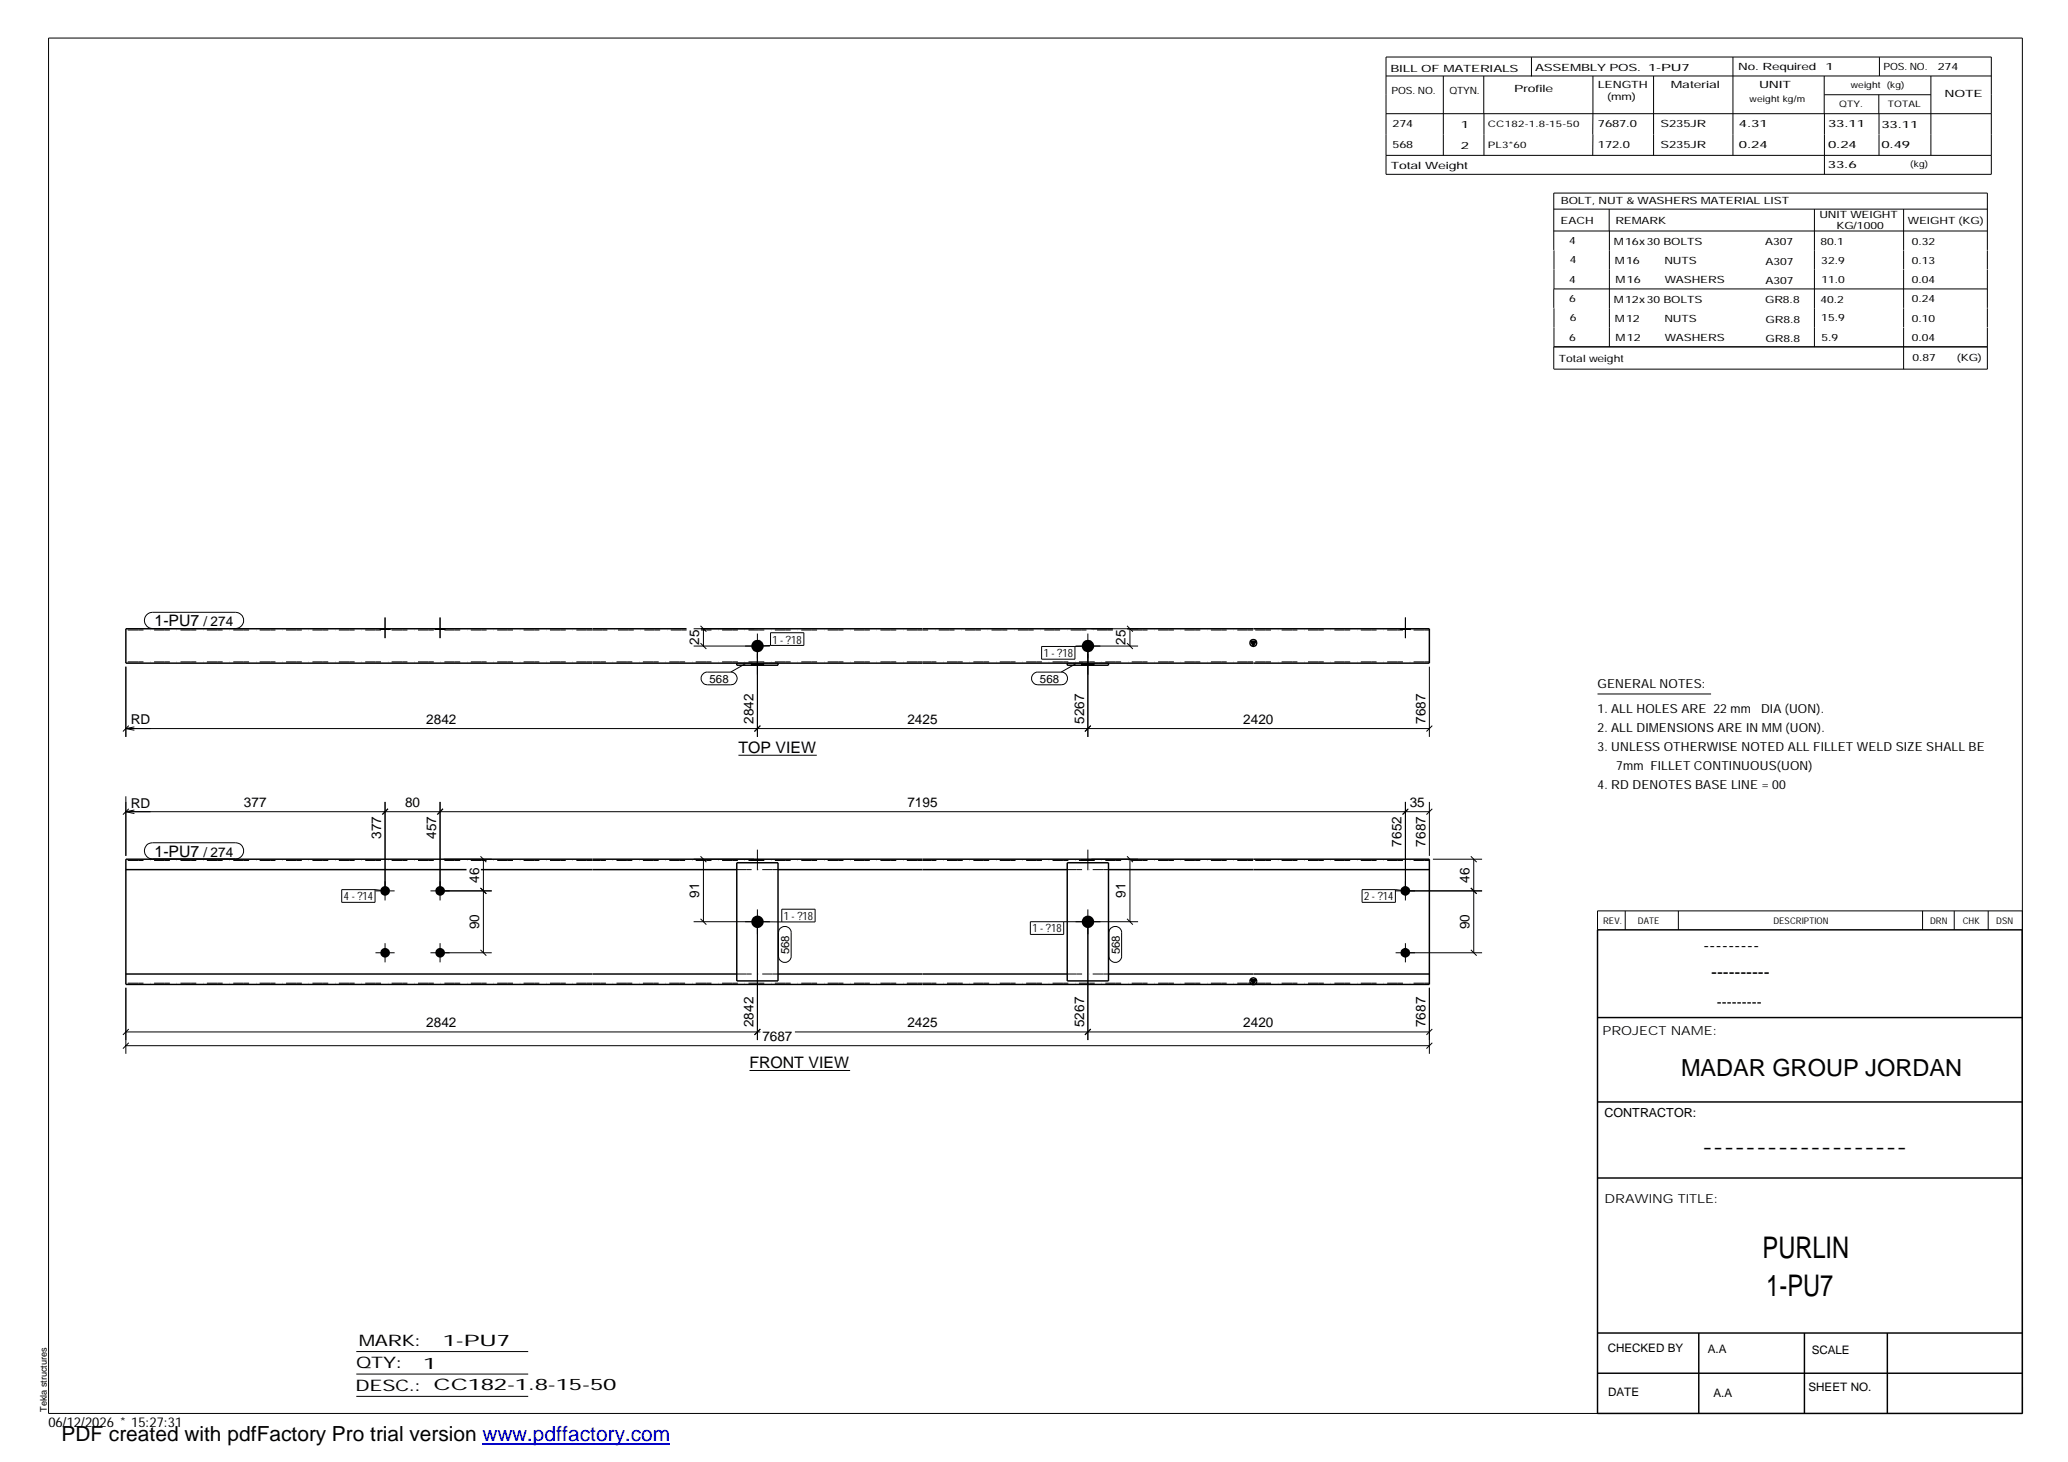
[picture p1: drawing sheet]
<svg xmlns="http://www.w3.org/2000/svg" width="420mm" height="297mm" viewBox="0 0 420 297" stroke-linecap="round" stroke-linejoin="round" font-family="sans-serif">
<g fill="none" stroke="#000" stroke-width=".2">
<path d="M9.9 7.7h401v279.5h-401zM281.6 11.6h123v23.8h-123zM281.6 15.4h123M293.2 15.4v16.2M301.5 15.4v7.7M311.1 11.6v3.9M323.6 15.4v16.2M336 15.4v16.2M352.1 11.6v20M370.6 15.4v7.7M370.7 19.2h21.6M381.7 19.2v3.9"/>
<path d="M381.8 11.6v3.8M392.3 15.4v16.2M281.6 23.1h123M281.6 31.6h123M301.5 23.1v8.5M370.7 23.1v12.3M381.8 23.1v8.5M315.7 46.9h88.1M315.7 50.8v-11.6h88.1v11.6M315.7 42.5h88.1M315.7 58.7v3.9M315.7 58.7h88.1"/>
<path d="M315.7 50.9v7.8M326.9 42.5v4.4M327 46.9v23.6M368.6 42.5v28M386.8 42.5v8.3M386.8 50.9v3.8M386.8 54.8v7.8M403.8 50.9v3.8M403.8 54.8v7.8M315.7 62.6v7.9M386.8 62.6v3.9M386.8 66.6v8.4"/>
<path d="M403.8 62.6v3.9M403.8 66.6v8.4h-88.1M403.8 70.5h-88.1v4.5M25.6 135.5v14.2M29.8 124.9l.6-.4 .6-.1h16.9a1.65 1.65 0 0 1 1.6 1.7 1.65 1.65 0 0 1-1.6 1.6h-16.9a1.65 1.65 0 0 1-1.5-1 1.65 1.65 0 0 1 .3-1.8zM77.3 127.7v.3M78.2 125.5v4.2M79.2 127.7v.3M88.4 127.7v.3M89.4 125.5v4.2M90.4 127.7v.3M140.9 131.3h15.5"/>
<path d="M140.9 127.7h12.3M142.3 130.7l1.2 1.2M142.3 127.2l1.2 1.1M142.9 127.7v3.6M143 136.8l.5-.2h5a1.29 1.29 0 0 1 1.3 1.2 1.29 1.29 0 0 1-1.3 1.3h-4.8a1.3 1.3 0 0 1-1.2-.9 1.3 1.3 0 0 1 .5-1.4zM151.4 134.9l-2.9 1.7M152.7 134.7v.5M153.9 128.7v21M155.2 134.7v.5M156.5 128.6h6.8v2.5h-6.8zM156.5 131.1l-2.6 .2M209.8 137.1l.8-.5h5a1.29 1.29 0 0 1 1.3 1.2 1.29 1.29 0 0 1-1.3 1.3h-4.7a1.31 1.31 0 0 1-1.1-2z"/>
<path d="M211.6 131.3h6.8v2.6h-6.8zM218.5 131.3h12.7M218.6 134.9l-3 1.7M219.8 134.7v.5M221 128.7v21M221 131.3h-2.6M221.7 127.7h9.5M222.3 134.7v.5M229 130.7l1.2 1.2M229 127.2l1.2 1.1M229.6 127.7v3.6M284.5 127.7v.3"/>
<path d="M285.5 125.5v4.2M286.5 127.7v.3M290.4 135.5v14.2M25.6 148h264.8M25.6 148l1.7 .4M26.2 147.4l-1.2 1.2M27.3 147.7l-1.7 .3M150 153.4h15.9M154.5 147.4l-1.2 1.2M221.6 147.4l-1.2 1.2M291 147.4l-1.2 1.2M324.6 141h23"/>
<path d="M25.6 161.8v12.1M25.6 164.9h264.8M25.6 164.9l1.7 .4M26.2 164.3l-1.2 1.2M27.3 164.6l-1.7 .3M29.8 171.7l.6-.3 .6-.2h16.9a1.63 1.63 0 0 1 1.6 1.7 1.63 1.63 0 0 1-1.6 1.6h-16.9a1.64 1.64 0 0 1-1.5-1 1.64 1.64 0 0 1 .3-1.8zM77.8 165.4l1-1.1-1.2 1.2M78.2 162.9v20.1M88.9 165.4l1.1-1.1-1.2 1.2M89.4 162.9v20.1M90.1 174.6h9.8M97.6 174l1.2 1.2"/>
<path d="M98.2 174.6v19M140.9 174.6h12.3M142.3 174l1.2 1.2M142.9 174.6v12.7M152.7 174.6v.2M153.9 172.6v4.2M155.2 174.6v.2M219.8 174.6v.2M221 172.6v4.2M221.7 174.6h9.5M222.3 174.6v.2M229 174l1.2 1.2"/>
<path d="M229.6 174.6v12.7M285.5 162.9v20.1M286.1 164.3l-1.2 1.2M290.4 162.9v11M291 164.3l-1.2 1.2M291.1 174.6h10M298.8 174l1.2 1.2M299.4 174.6v19M69.4 180.7h6.8v2.6h-6.8zM76.2 180.7l2 .3M76.3 181h3.9M76.3 193.6h3.9"/>
<path d="M78.2 191.6v3.9M87.5 181h12.4M87.5 193.6h12.4M89.4 191.6v3.9M97.6 193l1.2 1.2M97.6 180.4l1.2 1.2M140.9 187.3h15.5M142.3 186.7l1.2 1.2M153.9 184.8v26.5M153.9 187.3h4.9M158.5 188.6a1.31 1.31 0 0 1 1.4-.3 1.31 1.31 0 0 1 .8 1.2v4.8a1.29 1.29 0 0 1-1.3 1.3 1.29 1.29 0 0 1-1.2-1.3v-4.8v-.5zM158.8 184.7h6.8v2.6h-6.8z"/>
<path d="M216.1 187.3v2.6h-6.8v-2.6h21.9M221 184.8v26.5M225.7 188.6a1.31 1.31 0 0 1 1.4-.3 1.31 1.31 0 0 1 .8 1.2v4.8a1.29 1.29 0 0 1-1.3 1.3 1.29 1.29 0 0 1-1.3-1.3v-4.8l.1-.5zM229 186.7l1.2 1.2M276.7 180.7h6.8v2.6h-6.8zM283.5 180.7l2 .3M283.5 181h17.6M283.5 193.6h17.6M285.5 191.6v3.9M298.8 193l1.2 1.2M298.8 180.4l1.2 1.2M330.2 185.1v3.8"/>
<path d="M341 185.1v3.8M390.6 185.1v3.8M397 185.1v3.8M403.9 185.1v3.8M410.9 185.1h-86.3v3.8M25.6 212.5h264.8M25.6 200.7v13.4M25.6 209.7h128.9M26.2 211.9l-1.2 1.1M26.2 209.1l-1.2 1.2M152.3 217.5h20.4M154.5 209.1l-1.2 1.2"/>
<path d="M161.5 209.7h128.9M221.6 209.1l-1.2 1.2M290.4 200.7v13.4M291 211.9l-1.2 1.1M291 209.1l-1.2 1.2M72.4 274.6h34.9M72.4 279.2h34.9M72.4 283.7h34.9"/>
</g>
<path d="M152.7 174.7h2.5M219.8 174.7h2.5" fill="none" stroke="#000" stroke-width=".25"/>
<g fill="#000">
<path d="M254.1 130.3h1.1l-.6 1zM254.1 199h1.1l-.6 1z"/>
<path d="M77.3 127.7h1.9v.3h-1.9z" fill-rule="evenodd"/>
<path d="M77.3 127.7h1.9v.3h-1.9z" fill-rule="evenodd"/>
<path d="M88.4 127.7h2v.3h-2z" fill-rule="evenodd"/>
<path d="M88.4 127.7h2v.3h-2z" fill-rule="evenodd"/>
<path d="M284.5 127.7h2v.3h-2z" fill-rule="evenodd"/>
<path d="M284.5 127.7h2v.3h-2z" fill-rule="evenodd"/>
<circle cx="153.9" cy="131.3" r="1.25"/>
<circle cx="221" cy="131.3" r="1.25"/>
<circle cx="78.2" cy="193.6" r=".97"/>
<circle cx="78.3" cy="181" r=".97"/>
<circle cx="89.4" cy="193.6" r=".97"/>
<circle cx="89.4" cy="181" r=".97"/>
<circle cx="153.9" cy="187.3" r="1.26"/>
<circle cx="221" cy="187.3" r="1.26"/>
<circle cx="285.5" cy="193.6" r=".97"/>
<circle cx="285.5" cy="181" r=".97"/>
</g>
<g fill="none" stroke="#000" stroke-width=".3">
<path d="M139.5 127.7h-113.9v7h264.8v-7h-61.4M142.4 127.7h83.7M149.7 134.7v.5h8.4v-.5M216.8 134.7v.5h8.4v-.5M254.1 130.3h1.1l-.6 1zM25.6 174.6h264.8v25.4h-264.8zM25.6 176.7h69.2M97.7 176.7h52M149.7 175.3h8.4v24h-8.4zM158.1 176.7h58.7M216.8 175.3h8.4v24h-8.4zM225.2 176.7h65.2"/>
<path d="M25.6 197.9h124.1M158.1 197.9h58.7M225.2 197.9h65.2M254.1 199h1.1l-.6 1zM324.6 188.9h86.2l.1 98.3h-86.3zM324.6 206.7h86.3M324.6 239.3h86.3M324.6 223.9h86.3M324.6 270.8h86.3M324.6 279h86.3M345.1 270.8v16.4M366.6 270.8v16.4"/>
<path d="M383.5 270.8v16.4"/>
<circle cx="254.7" cy="130.6" r=".7"/>
<circle cx="254.7" cy="199.4" r=".7"/>
</g>
<g fill="none" stroke="#000" stroke-width=".2" stroke-dasharray="1.1 0 2.1 .7 0 1.4" stroke-linecap="butt">
<path d="M120.3 134.5h-94.7M120.3 128h-94.7M139.5 128h-19.1M149.7 134.7h8.4M187.5 134.5h-67.1M187.5 128h-45.1M216.8 134.7h8.4M226.1 128h-38.6M254.6 134.5h-67.1M254.6 128h-25.6M290.4 134.5h-35.8M290.4 128h-35.8"/>
<path d="M120.3 174.8h-94.7M158.1 176.7h-8.4M187.5 174.8h-67.1M225.2 176.7h-8.4M254.6 174.8h-67.1M290.4 174.8h-35.8M120.3 199.8h-94.7M158.1 197.9h-8.4M187.5 199.8h-67.1M225.2 197.9h-8.4M254.6 199.8h-67.1M290.4 199.8h-35.8"/>
</g>
<path d="M152.7 134.9h2.5M219.8 134.9h2.5" fill="none" stroke="#000" stroke-width=".42"/>
<path d="M98 293.3h38.2" fill="none" stroke="#00f" stroke-width=".3"/>
<g font-size="6.1">
<text x="358.1" y="255.5">PURLIN</text>
<text x="358.9" y="263.3">1-PU7</text>
</g>
<text font-size="4.8" x="341.5" y="218.6">MADAR GROUP JORDAN</text>
<text font-size="4.2" x="12.5" y="292.7">PDF created with pdfFactory Pro trial version www.pdffactory.com</text>
<g font-size="3.6">
<text x="346.1" y="193.2">---------</text>
<text x="347.7" y="198.6">----------</text>
<text x="345.8" y="234.2">-------------------</text>
</g>
<g font-size="3.2">
<text x="31.4" y="127.3">1-PU7</text>
<text x="150" y="152.9">TOP VIEW</text>
<text x="31.4" y="174.1">1-PU7</text>
<text x="152.3" y="217">FRONT VIEW</text>
<text x="72.9" y="273.5">MARK:</text>
<text x="90" y="273.5">1-PU7</text>
<text x="72.4" y="278">QTY:</text>
<text x="86" y="278.1">1</text>
<text x="72.2" y="282.6">DESC.:</text>
<text x="88.1" y="282.4">CC182-1.8-15-50</text>
</g>
<text font-size="3" x="348.8" y="204.5">---------</text>
<g font-size="2.8">
<text x="41.4" y="127.3">/ 274</text>
<text x="142" y="131" transform="rotate(-90 142 131)">25</text>
<text x="228.7" y="131" transform="rotate(-90 228.7 131)">25</text>
<text x="26.6" y="147.2">RD</text>
<text x="86.6" y="147.1">2842</text>
<text x="153.1" y="147.1" transform="rotate(-90 153.1 147.1)">2842</text>
<text x="184.4" y="147.1">2425</text>
<text x="220.3" y="147.1" transform="rotate(-90 220.3 147.1)">5267</text>
<text x="252.6" y="147.1">2420</text>
<text x="289.6" y="147.1" transform="rotate(-90 289.6 147.1)">7687</text>
<text x="26.6" y="164.1">RD</text>
<text x="49.6" y="164">377</text>
<text x="82.3" y="164">80</text>
<text x="184.4" y="164">7195</text>
<text x="286.4" y="164">35</text>
<text x="77.4" y="170.5" transform="rotate(-90 77.4 170.5)">377</text>
<text x="88.6" y="170.5" transform="rotate(-90 88.6 170.5)">457</text>
<text x="284.7" y="172.1" transform="rotate(-90 284.7 172.1)">7652</text>
<text x="289.6" y="172.1" transform="rotate(-90 289.6 172.1)">7687</text>
<text x="41.4" y="174.1">/ 274</text>
<text x="97.3" y="179.4" transform="rotate(-90 97.3 179.4)">46</text>
<text x="298.5" y="179.4" transform="rotate(-90 298.5 179.4)">46</text>
<text x="142" y="182.5" transform="rotate(-90 142 182.5)">91</text>
<text x="228.7" y="182.5" transform="rotate(-90 228.7 182.5)">91</text>
<text x="97.3" y="188.8" transform="rotate(-90 97.3 188.8)">90</text>
<text x="298.5" y="188.8" transform="rotate(-90 298.5 188.8)">90</text>
<text x="86.6" y="208.7">2842</text>
<text x="153.1" y="208.7" transform="rotate(-90 153.1 208.7)">2842</text>
<text x="184.4" y="208.7">2425</text>
<text x="220.3" y="208.7" transform="rotate(-90 220.3 208.7)">5267</text>
<text x="252.6" y="208.7">2420</text>
<text x="289.6" y="208.7" transform="rotate(-90 289.6 208.7)">7687</text>
<text x="154.9" y="211.5">7687</text>
<text x="9.8" y="290">06/12/2026 * 15:27:31</text>
</g>
<g font-size="2.5">
<text x="324.6" y="139.9">GENERAL NOTES:</text>
<text x="324.6" y="148.7">2. ALL DIMENSIONS ARE IN MM (UON).</text>
<text x="324.6" y="144.9">1. ALL HOLES ARE 22 mm</text>
<text x="357.8" y="144.9">DIA (UON).</text>
<text x="324.6" y="152.5">3. UNLESS OTHERWISE NOTED ALL FILLET WELD SIZE SHALL BE</text>
<text x="324.6" y="160.2">4. RD DENOTES BASE LINE = 00</text>
<text x="328.4" y="156.4">7mm FILLET CONTINUOUS(UON)</text>
<text x="325.6" y="210.3">PROJECT NAME:</text>
<text x="326" y="226.9">CONTRACTOR:</text>
<text x="326" y="244.4">DRAWING TITLE:</text>
</g>
<g font-size="2.4">
<text x="326.7" y="274.7">CHECKED BY</text>
<text x="347" y="275">A.A</text>
<text x="368.1" y="275.1">SCALE</text>
<text x="326.7" y="283.6">DATE</text>
<text x="348.1" y="283.9">A.A</text>
<text x="367.5" y="282.6">SHEET NO.</text>
</g>
<g font-size="2.3">
<text x="157" y="130.8">1 - ?18</text>
<text x="212" y="133.5">1 - ?18</text>
<text x="144.1" y="138.7">568</text>
<text x="211.3" y="138.7">568</text>
<text x="69.8" y="182.9">4 - ?14</text>
<text x="277.2" y="182.9">2 - ?14</text>
<text x="159.3" y="186.9">1 - ?18</text>
<text x="209.8" y="189.4">1 - ?18</text>
<text x="160.4" y="193.8" transform="rotate(-90 160.4 193.8)">568</text>
<text x="227.5" y="193.8" transform="rotate(-90 227.5 193.8)">568</text>
</g>
<g font-size="2">
<text x="282.5" y="14.6">BILL OF MATERIALS</text>
<text x="311.9" y="14.4">ASSEMBLY POS.</text>
<text x="324.6" y="17.9">LENGTH</text>
<text x="334.9" y="14.4">1-PU7</text>
<text x="339.5" y="17.9">Material</text>
<text x="353.1" y="14.2">No. Required</text>
<text x="357.4" y="17.9">UNIT</text>
<text x="370.9" y="14.2">1</text>
<text x="382.7" y="14.2">POS. NO.</text>
<text x="393.7" y="14.3">274</text>
<text x="282.7" y="19.1">POS. NO.</text>
<text x="294.5" y="19">QTYN.</text>
<text x="307.6" y="18.7">Profile</text>
<text x="326.5" y="20.4">(mm)</text>
<text x="395.1" y="19.6">NOTE</text>
<text x="282.9" y="25.8">274</text>
<text x="296.8" y="26">1</text>
<text x="324.7" y="25.9">7687.0</text>
<text x="337.4" y="25.9">S235JR</text>
<text x="353.3" y="25.9">4.31</text>
<text x="371.4" y="25.9">33.11</text>
<text x="382.3" y="25.9">33.11</text>
<text x="282.6" y="34.4">Total Weight</text>
<text x="282.9" y="30">568</text>
<text x="296.8" y="30.2">2</text>
<text x="324.7" y="30.1">172.0</text>
<text x="337.4" y="30.1">S235JR</text>
<text x="353.3" y="30.1">0.24</text>
<text x="371.4" y="34.2">33.6</text>
<text x="371.4" y="30.1">0.24</text>
<text x="382.3" y="30.2">0.49</text>
<text x="317.1" y="41.5">BOLT, NUT &amp; WASHERS MATERIAL LIST</text>
<text x="317.1" y="45.5">EACH</text>
<text x="328.2" y="45.5">REMARK</text>
<text x="369.7" y="44.3">UNIT WEIGHT</text>
<text x="373.1" y="46.5">KG/1000</text>
<text x="387.6" y="45.4">WEIGHT (KG)</text>
<text x="318.8" y="49.6">4</text>
<text x="318.9" y="53.5">4</text>
<text x="327.9" y="49.8">M16x30 BOLTS</text>
<text x="328.1" y="53.6">M16</text>
<text x="338.2" y="53.6">NUTS</text>
<text x="358.6" y="49.9">A307</text>
<text x="358.7" y="53.8">A307</text>
<text x="369.9" y="49.8">80.1</text>
<text x="370" y="53.5">32.9</text>
<text x="388.4" y="49.7">0.32</text>
<text x="388.4" y="53.6">0.13</text>
<text x="318.8" y="57.6">4</text>
<text x="328.3" y="57.6">M16</text>
<text x="338.2" y="57.6">WASHERS</text>
<text x="358.7" y="57.7">A307</text>
<text x="370.1" y="57.4">11.0</text>
<text x="388.4" y="57.5">0.04</text>
<text x="318.8" y="61.4">6</text>
<text x="318.9" y="65.2">6</text>
<text x="327.9" y="61.6">M12x30 BOLTS</text>
<text x="328.1" y="65.3">M12</text>
<text x="338.2" y="65.4">NUTS</text>
<text x="358.6" y="61.6">GR8.8</text>
<text x="358.7" y="65.6">GR8.8</text>
<text x="369.9" y="61.5">40.2</text>
<text x="370" y="65.3">15.9</text>
<text x="388.4" y="61.5">0.24</text>
<text x="388.4" y="65.4">0.10</text>
<text x="318.8" y="69.3">6</text>
<text x="328.3" y="69.3">M12</text>
<text x="338.2" y="69.3">WASHERS</text>
<text x="358.7" y="69.5">GR8.8</text>
<text x="370.1" y="69.2">5.9</text>
<text x="388.4" y="69.3">0.04</text>
<text x="316.7" y="73.5">Total weight</text>
<text x="388.6" y="73.3">0.87</text>
<text x="397.6" y="73.3">(KG)</text>
</g>
<g font-size="1.9">
<text x="325.7" y="187.8">REV.</text>
<text x="332.8" y="187.6">DATE</text>
<text x="360.3" y="187.7">DESCRIPTION</text>
<text x="392.1" y="187.6">DRN</text>
<text x="398.8" y="187.6">CHK</text>
<text x="405.6" y="187.7">DSN</text>
<text x="9.5" y="286.8" transform="rotate(-90 9.5 286.8)">Tekla structures</text>
</g>
<g font-size="1.8">
<text x="376" y="17.9">weight (kg)</text>
<text x="355.5" y="20.7">weight kg/m</text>
<text x="373.6" y="21.7">QTY.</text>
<text x="383.5" y="21.8">TOTAL</text>
<text x="302.3" y="25.9">CC182-1.8-15-50</text>
<text x="302.3" y="30.1">PL3*60</text>
<text x="388.1" y="34">(kg)</text>
</g>
</svg>
